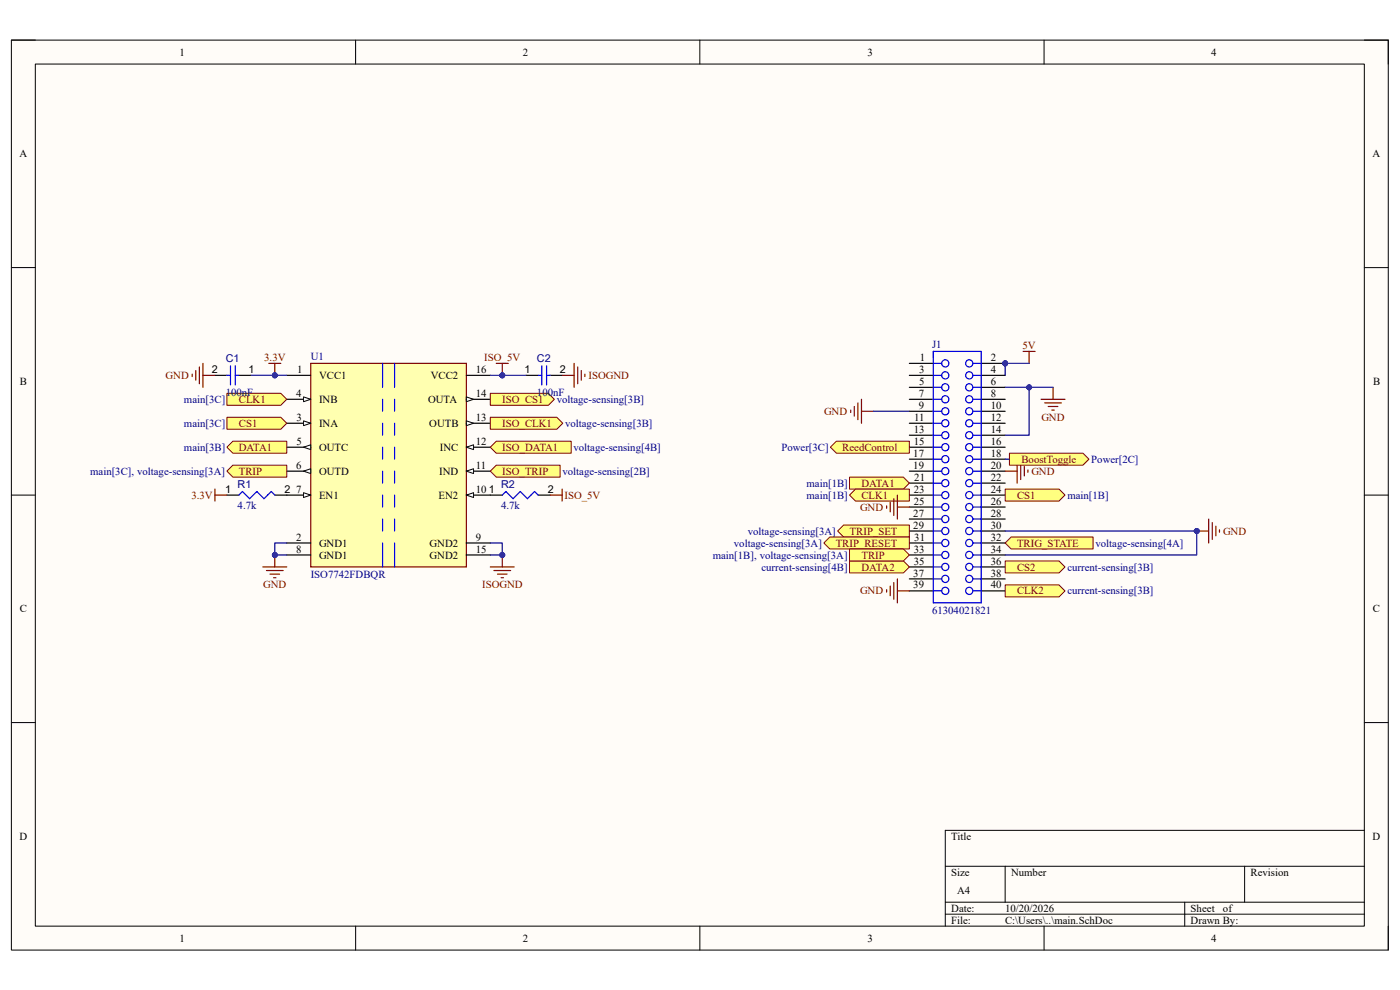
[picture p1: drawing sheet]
<svg xmlns="http://www.w3.org/2000/svg" width="297mm" height="210mm" viewBox="0 0 297 210" stroke-linecap="round" stroke-linejoin="round" font-family="sans-serif">
<path d="M2.4 8.5h292.1v193h-292.1z" fill-rule="evenodd" fill="#fffcf8"/>
<path d="M2.4 8.5h292.1v193h-292.1z" fill="none" stroke="#000" stroke-width=".21"/>
<path d="M7.5 13.6h281.9v182.9h-281.9z" fill-rule="evenodd" fill="#fffcf8"/>
<g fill="none" stroke="#000" stroke-width=".21">
<path d="M2.4 8.5h5.1M7.5 13.6h281.9v182.9h-281.9zM75.4 8.5v5.1M148.5 8.5v5.1M221.5 8.5v5.1M289.4 8.5h5.1v5.1M2.4 56.8h5.1M289.4 56.8h5.1M2.4 105h5.1M289.4 105h5.1M2.4 153.3h5.1M289.4 153.3h5.1"/>
<path d="M289.4 176.1h-88.9v20.4M75.4 196.5v5M148.5 196.5v5M200.5 183.8h88.9M200.5 191.4h88.9M200.5 193.9h88.9M213.2 183.8v7.6M221.5 196.5v5M251.3 191.4v5.1M264 183.8v7.6M294.5 196.5v5"/>
</g>
<circle cx="213.2" cy="77.1" r=".51" fill="#000080"/>
<circle cx="213.2" cy="77.1" r=".51" fill="none" stroke="#000080" stroke-width=".21"/>
<path d="M192.9 79.6h5.1M192.9 77.1h5.1M208.2 79.6h5M208.2 77.1h5" fill="none" stroke="#000" stroke-width=".25"/>
<g fill="none" stroke="#00f" stroke-width=".25">
<path d="M198 79.6h1.8M198 77.1h1.8"/>
<circle cx="200.5" cy="79.6" r=".76"/>
</g>
<circle cx="213.2" cy="77.1" r=".51" fill="#000080"/>
<circle cx="213.2" cy="77.1" r=".51" fill="none" stroke="#000080" stroke-width=".21"/>
<g fill="none" stroke="#00f" stroke-width=".25">
<path d="M198 74.5h10.2v53.4h-10.2zM206.4 79.6h1.8M206.4 77.1h1.8M198 82.2h1.8M198 84.7h1.8M198 87.2h1.8M198 89.8h1.8M198 92.3h1.8M198 94.9h1.8M198 97.4h1.8M198 99.9h1.8M206.4 82.2h1.8"/>
<path d="M206.4 84.7h1.8M206.4 87.2h1.8M206.4 89.8h1.8M206.4 92.3h1.8M206.4 94.9h1.8M206.4 97.4h1.8M206.4 99.9h1.8M198 102.5h1.8M198 105h1.8M198 107.6h1.8M198 110.1h1.8M198 112.6h1.8"/>
<path d="M198 115.2h1.8M198 117.7h1.8M206.4 102.5h1.8M206.4 105h1.8M206.4 107.6h1.8M206.4 110.1h1.8M206.4 112.6h1.8M206.4 115.2h1.8M206.4 117.7h1.8M198 120.3h1.8M198 122.8h1.8M198 125.3h1.8"/>
<path d="M206.4 120.3h1.8M206.4 122.8h1.8M206.4 125.3h1.8"/>
<circle cx="200.5" cy="77.1" r=".76"/>
<circle cx="205.6" cy="79.6" r=".76"/>
<circle cx="205.6" cy="77.1" r=".76"/>
<circle cx="200.5" cy="92.3" r=".76"/>
<circle cx="200.5" cy="89.8" r=".76"/>
<circle cx="200.5" cy="97.4" r=".76"/>
<circle cx="200.5" cy="99.9" r=".76"/>
<circle cx="200.5" cy="82.2" r=".76"/>
<circle cx="200.5" cy="87.2" r=".76"/>
<circle cx="200.5" cy="84.7" r=".76"/>
<circle cx="200.5" cy="94.9" r=".76"/>
<circle cx="205.6" cy="97.4" r=".76"/>
<circle cx="205.6" cy="87.2" r=".76"/>
<circle cx="205.6" cy="94.9" r=".76"/>
<circle cx="205.6" cy="99.9" r=".76"/>
<circle cx="205.6" cy="84.7" r=".76"/>
<circle cx="205.6" cy="92.3" r=".76"/>
<circle cx="205.6" cy="82.2" r=".76"/>
<circle cx="205.6" cy="89.8" r=".76"/>
<circle cx="200.5" cy="105" r=".76"/>
<circle cx="200.5" cy="117.7" r=".76"/>
<circle cx="200.5" cy="112.6" r=".76"/>
<circle cx="200.5" cy="115.2" r=".76"/>
<circle cx="200.5" cy="107.6" r=".76"/>
<circle cx="200.5" cy="110.1" r=".76"/>
<circle cx="200.5" cy="102.5" r=".76"/>
<circle cx="205.6" cy="115.2" r=".76"/>
<circle cx="205.6" cy="102.5" r=".76"/>
<circle cx="205.6" cy="105" r=".76"/>
<circle cx="205.6" cy="107.6" r=".76"/>
<circle cx="205.6" cy="110.1" r=".76"/>
<circle cx="205.6" cy="112.6" r=".76"/>
<circle cx="205.6" cy="117.7" r=".76"/>
<circle cx="200.5" cy="122.8" r=".76"/>
<circle cx="200.5" cy="120.3" r=".76"/>
<circle cx="200.5" cy="125.3" r=".76"/>
<circle cx="205.6" cy="125.3" r=".76"/>
<circle cx="205.6" cy="120.3" r=".76"/>
<circle cx="205.6" cy="122.8" r=".76"/>
</g>
<g fill="none" stroke="#000" stroke-width=".25">
<path d="M192.9 82.2h5.1M192.9 84.7h5.1M192.9 87.2h5.1M192.9 89.8h5.1M192.9 92.3h5.1M192.9 94.9h5.1M192.9 97.4h5.1M192.9 99.9h5.1M208.2 82.2h5M208.2 84.7h5M208.2 87.2h5M208.2 89.8h5"/>
<path d="M208.2 92.3h5M208.2 94.9h5M208.2 97.4h5M208.2 99.9h5M192.9 102.5h5.1M192.9 105h5.1M192.9 107.6h5.1M192.9 110.1h5.1M192.9 112.6h5.1M192.9 115.2h5.1M192.9 117.7h5.1M208.2 102.5h5"/>
<path d="M208.2 105h5M208.2 107.6h5M208.2 110.1h5M208.2 112.6h5M208.2 115.2h5M208.2 117.7h5M192.9 120.3h5.1M192.9 122.8h5.1M192.9 125.3h5.1M208.2 120.3h5M208.2 122.8h5M208.2 125.3h5"/>
</g>
<path d="M65.9 77.1h33v43.2h-33z" fill-rule="evenodd" fill="#ffffb0"/>
<path d="M65.9 77.1h33v43.2h-33z" fill="none" stroke="#800000" stroke-width=".25"/>
<g fill="none" stroke="#00f" stroke-width=".25">
<path d="M81.2 77.1v5.1M83.7 77.1v5.1M81.2 84.7v2.5M81.2 89.8v2.5M81.2 94.9v2.5M81.2 99.9v2.6M83.7 84.7v2.5M83.7 89.8v2.5M83.7 94.9v2.5M83.7 99.9v2.6M81.2 105v2.6M81.2 110.1v2.5"/>
<path d="M81.2 115.2v5.1M83.7 105v2.6M83.7 110.1v2.5M83.7 115.2v5.1"/>
</g>
<path d="M60.8 79.6h5.1M98.9 79.6h5.1M60.8 105h5.1" fill="none" stroke="#000" stroke-width=".25"/>
<path d="M64.4 104.5l1.5 .5-1.5 .5z" fill="#f8fcff"/>
<path d="M64.4 104.5l1.5 .5-1.5 .5z" fill="none" stroke="#000" stroke-width=".21"/>
<path d="M98.9 105h5.1" fill="none" stroke="#000" stroke-width=".25"/>
<path d="M98.9 105l1.6-.5v1z" fill="#f8fcff"/>
<path d="M98.9 105l1.6-.5v1z" fill="none" stroke="#000" stroke-width=".21"/>
<path d="M60.8 84.7h5.1" fill="none" stroke="#000" stroke-width=".25"/>
<path d="M64.4 84.2l1.5 .5-1.5 .5z" fill="#f8fcff"/>
<path d="M64.4 84.2l1.5 .5-1.5 .5z" fill="none" stroke="#000" stroke-width=".21"/>
<path d="M60.8 89.8h5.1" fill="none" stroke="#000" stroke-width=".25"/>
<path d="M64.4 89.3l1.5 .5-1.5 .5z" fill="#f8fcff"/>
<path d="M64.4 89.3l1.5 .5-1.5 .5z" fill="none" stroke="#000" stroke-width=".21"/>
<path d="M98.9 94.9h5.1" fill="none" stroke="#000" stroke-width=".25"/>
<path d="M98.9 94.9l1.6-.5v1z" fill="#f8fcff"/>
<path d="M98.9 94.9l1.6-.5v1z" fill="none" stroke="#000" stroke-width=".21"/>
<path d="M98.9 99.9h5.1" fill="none" stroke="#000" stroke-width=".25"/>
<path d="M98.9 99.9l1.6-.5v1.1z" fill="#f8fcff"/>
<path d="M98.9 99.9l1.6-.5v1.1z" fill="none" stroke="#000" stroke-width=".21"/>
<path d="M98.9 84.7h5.1" fill="none" stroke="#000" stroke-width=".25"/>
<path d="M98.9 84.2l1.6 .5-1.6 .5z" fill="#f8fcff"/>
<path d="M98.9 84.2l1.6 .5-1.6 .5z" fill="none" stroke="#000" stroke-width=".21"/>
<path d="M98.9 89.8h5.1" fill="none" stroke="#000" stroke-width=".25"/>
<path d="M98.9 89.3l1.6 .5-1.6 .5z" fill="#f8fcff"/>
<path d="M98.9 89.3l1.6 .5-1.6 .5z" fill="none" stroke="#000" stroke-width=".21"/>
<path d="M60.8 94.9h5.1" fill="none" stroke="#000" stroke-width=".25"/>
<path d="M64.4 94.9l1.5-.5v1z" fill="#f8fcff"/>
<path d="M64.4 94.9l1.5-.5v1z" fill="none" stroke="#000" stroke-width=".21"/>
<path d="M60.8 99.9h5.1" fill="none" stroke="#000" stroke-width=".25"/>
<path d="M64.4 99.9l1.5-.5v1.1z" fill="#f8fcff"/>
<path d="M64.4 99.9l1.5-.5v1.1z" fill="none" stroke="#000" stroke-width=".21"/>
<path d="M60.8 115.2h5.1M60.8 117.7h5.1M98.9 115.2h5.1M98.9 117.7h5.1" fill="none" stroke="#000" stroke-width=".25"/>
<path d="M104 83.4h12.3l1.3 1.3-1.3 1.3h-12.3z" fill-rule="evenodd" fill="#ffff80"/>
<path d="M104 83.4h12.3l1.3 1.3-1.3 1.3h-12.3z" fill="none" stroke="#800000" stroke-width=".21"/>
<path d="M104 88.5h14.1l1.3 1.3-1.3 1.3h-14.1z" fill-rule="evenodd" fill="#ffff80"/>
<path d="M104 88.5h14.1l1.3 1.3-1.3 1.3h-14.1z" fill="none" stroke="#800000" stroke-width=".21"/>
<path d="M104 94.9l1.3-1.3h15.9v2.5h-15.9z" fill-rule="evenodd" fill="#ffff80"/>
<path d="M104 94.9l1.3-1.3h15.9v2.5h-15.9z" fill="none" stroke="#800000" stroke-width=".21"/>
<path d="M105.3 98.7h13.5v2.5h-13.5l-1.3-1.3z" fill-rule="evenodd" fill="#ffff80"/>
<path d="M105.3 98.7h13.5v2.5h-13.5l-1.3-1.3z" fill="none" stroke="#800000" stroke-width=".21"/>
<path d="M48.1 88.5h11.5l1.2 1.3-1.2 1.3h-11.5z" fill-rule="evenodd" fill="#ffff80"/>
<path d="M48.1 88.5h11.5l1.2 1.3-1.2 1.3h-11.5z" fill="none" stroke="#800000" stroke-width=".21"/>
<path d="M48.1 83.4h11.5l1.2 1.3-1.2 1.3h-11.5z" fill-rule="evenodd" fill="#ffff80"/>
<path d="M48.1 83.4h11.5l1.2 1.3-1.2 1.3h-11.5z" fill="none" stroke="#800000" stroke-width=".21"/>
<path d="M48.1 94.9l1.3-1.3h11.4v2.5h-11.4z" fill-rule="evenodd" fill="#ffff80"/>
<path d="M48.1 94.9l1.3-1.3h11.4v2.5h-11.4z" fill="none" stroke="#800000" stroke-width=".21"/>
<path d="M49.4 98.7h11.4v2.5h-11.4l-1.3-1.3z" fill-rule="evenodd" fill="#ffff80"/>
<path d="M49.4 98.7h11.4v2.5h-11.4l-1.3-1.3z" fill="none" stroke="#800000" stroke-width=".21"/>
<path d="M213.2 103.8h11.5l1.2 1.2-1.2 1.3h-11.5z" fill-rule="evenodd" fill="#ffff80"/>
<path d="M213.2 103.8h11.5l1.2 1.2-1.2 1.3h-11.5z" fill="none" stroke="#800000" stroke-width=".21"/>
<path d="M180.2 101.2h11.5l1.2 1.3-1.2 1.3h-11.5z" fill-rule="evenodd" fill="#ffff80"/>
<path d="M180.2 101.2h11.5l1.2 1.3-1.2 1.3h-11.5z" fill="none" stroke="#800000" stroke-width=".21"/>
<path d="M180.2 105l1.3-1.2h11.4v2.5h-11.4z" fill-rule="evenodd" fill="#ffff80"/>
<path d="M180.2 105l1.3-1.2h11.4v2.5h-11.4z" fill="none" stroke="#800000" stroke-width=".21"/>
<path d="M180.2 119h11.5l1.2 1.3-1.2 1.2h-11.5z" fill-rule="evenodd" fill="#ffff80"/>
<path d="M180.2 119h11.5l1.2 1.3-1.2 1.2h-11.5z" fill="none" stroke="#800000" stroke-width=".21"/>
<path d="M213.2 124.1h11.5l1.2 1.2-1.2 1.3h-11.5z" fill-rule="evenodd" fill="#ffff80"/>
<path d="M213.2 124.1h11.5l1.2 1.2-1.2 1.3h-11.5z" fill="none" stroke="#800000" stroke-width=".21"/>
<path d="M213.2 119h11.5l1.2 1.3-1.2 1.2h-11.5z" fill-rule="evenodd" fill="#ffff80"/>
<path d="M213.2 119h11.5l1.2 1.3-1.2 1.2h-11.5z" fill="none" stroke="#800000" stroke-width=".21"/>
<path d="M57 77.1h2.6M58.3 77.1v2.5M180.5 87v.5M181.2 86.2v2.1M182 85.5v3.5M182.8 84.7v5.1M182.8 87.2h2.5" fill="none" stroke="#800000" stroke-width=".25"/>
<circle cx="58.3" cy="79.6" r=".51" fill="#000080"/>
<circle cx="58.3" cy="79.6" r=".51" fill="none" stroke="#000080" stroke-width=".21"/>
<path d="M58.3 117.7v2.6M55.8 120.3h5M56.5 121h3.6M57.3 121.8h2M58 122.6h.6" fill="none" stroke="#800000" stroke-width=".25"/>
<circle cx="58.3" cy="117.7" r=".51" fill="#000080"/>
<circle cx="58.3" cy="117.7" r=".51" fill="none" stroke="#000080" stroke-width=".21"/>
<path d="M105.3 77.1h2.5M106.6 77.1v2.5" fill="none" stroke="#800000" stroke-width=".25"/>
<circle cx="106.6" cy="79.6" r=".51" fill="#000080"/>
<circle cx="106.6" cy="79.6" r=".51" fill="none" stroke="#000080" stroke-width=".21"/>
<path d="M45.6 79.6h2.5M50.7 79.6h2.5M111.6 79.6h2.6M116.7 79.6h2.6M48.1 105h2.6M58.3 105h2.5M104 105h2.6M114.2 105h2.5" fill="none" stroke="#000" stroke-width=".25"/>
<path d="M48.1 79.6h.8M48.9 77.6v4.1M49.9 79.6h.8M49.9 77.6v4.1M114.2 79.6h.7M114.9 77.6v4.1M116 77.6v4.1M116 79.6h.7M50.7 105l.7-.7 1.6 1.5 1.5-1.5 1.5 1.5 1.5-1.5 .8 .7M106.6 105l.7-.7 1.5 1.5 1.6-1.5 1.5 1.5 1.5-1.5 .8 .7" fill="none" stroke="#00f" stroke-width=".25"/>
<g fill="none" stroke="#800000" stroke-width=".25">
<path d="M40.8 79.4v.5M41.5 78.6v2M42.3 77.8v3.6M43.1 77.1v5.1M43.1 79.6h2.5M213.2 99.9h2.6M215.8 97.4v5.1M216.5 98.2v3.5M217.3 98.9v2.1M218.1 99.7v.5M45.6 105h2.5M45.6 103.8v2.5"/>
<path d="M116.7 105h2.6M119.3 103.8v2.5M253.9 112.6h2.5M256.4 110.1v5.1M257.2 110.9v3.5M257.9 111.6v2.1M258.7 112.4v.5"/>
</g>
<circle cx="253.9" cy="112.7" r=".51" fill="#000080"/>
<circle cx="253.9" cy="112.7" r=".51" fill="none" stroke="#000080" stroke-width=".21"/>
<path d="M188.1 107.3v.5M188.9 106.6v2M189.6 105.8v3.5M190.4 105v5.1M190.4 107.6h2.5M188.1 125.1v.5M188.9 124.3v2.1M189.6 123.6v3.5M190.4 122.8v5.1M190.4 125.3h2.5" fill="none" stroke="#800000" stroke-width=".25"/>
<path d="M179 111.4h13.9v2.5h-13.9l-1.3-1.3z" fill-rule="evenodd" fill="#ffff80"/>
<path d="M179 111.4h13.9v2.5h-13.9l-1.3-1.3z" fill="none" stroke="#800000" stroke-width=".21"/>
<path d="M174.8 115.2l1.2-1.3h16.9v2.6h-16.9z" fill-rule="evenodd" fill="#ffff80"/>
<path d="M174.8 115.2l1.2-1.3h16.9v2.6h-16.9z" fill="none" stroke="#800000" stroke-width=".21"/>
<path d="M214.5 113.9h17.4v2.6h-17.4l-1.3-1.3z" fill-rule="evenodd" fill="#ffff80"/>
<path d="M214.5 113.9h17.4v2.6h-17.4l-1.3-1.3z" fill="none" stroke="#800000" stroke-width=".21"/>
<path d="M217.1 74.5h2.5M218.3 74.5v2.6M220.9 84.7h5M221.6 85.5h3.6M222.4 86.2h2M223.1 87h.6M223.4 82.2v2.5" fill="none" stroke="#800000" stroke-width=".25"/>
<path d="M180.2 116.5h11.5l1.2 1.2-1.2 1.3h-11.5z" fill-rule="evenodd" fill="#ffff80"/>
<path d="M180.2 116.5h11.5l1.2 1.2-1.2 1.3h-11.5z" fill="none" stroke="#800000" stroke-width=".21"/>
<path d="M106.6 117.7v2.6M104 120.3h5.1M104.8 121h3.5M105.5 121.8h2.1M106.3 122.6h.5" fill="none" stroke="#800000" stroke-width=".25"/>
<circle cx="106.6" cy="117.7" r=".51" fill="#000080"/>
<circle cx="106.6" cy="117.7" r=".51" fill="none" stroke="#000080" stroke-width=".21"/>
<path d="M119.3 79.6h2.5M121.8 77.1v5.1M122.6 77.9v3.5M123.3 78.6v2M124.1 79.4v.5" fill="none" stroke="#800000" stroke-width=".25"/>
<path d="M214.2 96.1h15.6l1.2 1.3-1.2 1.3h-15.6z" fill-rule="evenodd" fill="#ffff80"/>
<path d="M214.2 96.1h15.6l1.2 1.3-1.2 1.3h-15.6z" fill="none" stroke="#800000" stroke-width=".21"/>
<path d="M176.2 94.9l1.2-1.3h15.5v2.5h-15.5z" fill-rule="evenodd" fill="#ffff80"/>
<path d="M176.2 94.9l1.2-1.3h15.5v2.5h-15.5z" fill="none" stroke="#800000" stroke-width=".21"/>
<path d="M185.3 87.2h7.6M58.3 117.7h2.5" fill="none" stroke="#000080" stroke-width=".25"/>
<circle cx="58.3" cy="117.7" r=".51" fill="#000080"/>
<circle cx="58.3" cy="117.7" r=".51" fill="none" stroke="#000080" stroke-width=".21"/>
<path d="M60.8 115.2h-2.5v2.5" fill="none" stroke="#000080" stroke-width=".25"/>
<circle cx="58.3" cy="117.7" r=".51" fill="#000080"/>
<circle cx="58.3" cy="117.7" r=".51" fill="none" stroke="#000080" stroke-width=".21"/>
<path d="M58.3 79.6h2.5" fill="none" stroke="#000080" stroke-width=".25"/>
<circle cx="58.3" cy="79.6" r=".51" fill="#000080"/>
<circle cx="58.3" cy="79.6" r=".51" fill="none" stroke="#000080" stroke-width=".21"/>
<path d="M104 79.6h2.6" fill="none" stroke="#000080" stroke-width=".25"/>
<circle cx="106.6" cy="79.6" r=".51" fill="#000080"/>
<circle cx="106.6" cy="79.6" r=".51" fill="none" stroke="#000080" stroke-width=".21"/>
<path d="M104 115.2h2.6v2.5" fill="none" stroke="#000080" stroke-width=".25"/>
<circle cx="106.6" cy="117.7" r=".51" fill="#000080"/>
<circle cx="106.6" cy="117.7" r=".51" fill="none" stroke="#000080" stroke-width=".21"/>
<path d="M104 117.7h2.6" fill="none" stroke="#000080" stroke-width=".25"/>
<circle cx="106.6" cy="117.7" r=".51" fill="#000080"/>
<circle cx="106.6" cy="117.7" r=".51" fill="none" stroke="#000080" stroke-width=".21"/>
<path d="M213.2 77.1v2.5" fill="none" stroke="#000080" stroke-width=".25"/>
<circle cx="213.2" cy="77.1" r=".51" fill="#000080"/>
<circle cx="213.2" cy="77.1" r=".51" fill="none" stroke="#000080" stroke-width=".21"/>
<path d="M53.2 79.6h5.1" fill="none" stroke="#000080" stroke-width=".25"/>
<circle cx="58.3" cy="79.6" r=".51" fill="#000080"/>
<circle cx="58.3" cy="79.6" r=".51" fill="none" stroke="#000080" stroke-width=".21"/>
<path d="M106.6 79.6h5" fill="none" stroke="#000080" stroke-width=".25"/>
<circle cx="106.6" cy="79.6" r=".51" fill="#000080"/>
<circle cx="106.6" cy="79.6" r=".51" fill="none" stroke="#000080" stroke-width=".21"/>
<path d="M218.3 82.2h5.1" fill="none" stroke="#000080" stroke-width=".25"/>
<circle cx="218.3" cy="82.2" r=".51" fill="#000080"/>
<circle cx="218.3" cy="82.2" r=".51" fill="none" stroke="#000080" stroke-width=".21"/>
<path d="M213.2 77.1h5.1" fill="none" stroke="#000080" stroke-width=".25"/>
<circle cx="213.2" cy="77.1" r=".51" fill="#000080"/>
<circle cx="213.2" cy="77.1" r=".51" fill="none" stroke="#000080" stroke-width=".21"/>
<path d="M213.2 82.2h5.1v10.1h-5.1" fill="none" stroke="#000080" stroke-width=".25"/>
<circle cx="218.3" cy="82.2" r=".51" fill="#000080"/>
<circle cx="218.3" cy="82.2" r=".51" fill="none" stroke="#000080" stroke-width=".21"/>
<path d="M253.9 112.6v5.1h-40.7" fill="none" stroke="#000080" stroke-width=".25"/>
<circle cx="253.9" cy="112.7" r=".51" fill="#000080"/>
<circle cx="253.9" cy="112.7" r=".51" fill="none" stroke="#000080" stroke-width=".21"/>
<path d="M213.2 112.6h40.7" fill="none" stroke="#000080" stroke-width=".25"/>
<circle cx="253.9" cy="112.7" r=".51" fill="#000080"/>
<circle cx="253.9" cy="112.7" r=".51" fill="none" stroke="#000080" stroke-width=".21"/>
<path d="M213.2 97.4h1" fill="none" stroke="#000080" stroke-width=".25"/>
<g font-size="2.3">
<text x="38.1" y="11.8">1</text>
<text x="110.9" y="11.8">2</text>
<text x="184" y="11.8">3</text>
<text x="256.9" y="11.8">4</text>
<text x="4.1" y="33.4">A</text>
<text x="291.2" y="33.4">A</text>
<text x="195.1" y="76.6">1</text>
<text x="210.2" y="76.6">2</text>
<text x="4.2" y="81.7">B</text>
<text x="45" y="79.2">2</text>
<text x="52.7" y="79.2">1</text>
<text x="63" y="79.1">1</text>
<text x="67.7" y="80.4">VCC1</text>
<text x="91.4" y="80.4">VCC2</text>
<text x="101" y="79.1">16</text>
<text x="111.3" y="79.2">1</text>
<text x="118.7" y="79.2">2</text>
<text x="195" y="81.7">5</text>
<text x="195" y="79.1">3</text>
<text x="210.2" y="79.1">4</text>
<text x="210.2" y="81.7">6</text>
<text x="291.3" y="81.7">B</text>
<text x="62.8" y="84.2">4</text>
<text x="62.9" y="89.3">3</text>
<text x="67.7" y="85.5">INB</text>
<text x="90.8" y="85.5">OUTA</text>
<text x="101" y="84.2">14</text>
<text x="101" y="89.3">13</text>
<text x="194" y="89.3">11</text>
<text x="194.9" y="84.2">7</text>
<text x="194.9" y="86.7">9</text>
<text x="210.2" y="84.2">8</text>
<text x="210.2" y="86.7">10</text>
<text x="210.2" y="89.3">12</text>
<text x="62.9" y="94.4">5</text>
<text x="67.7" y="90.6">INA</text>
<text x="67.7" y="95.6">OUTC</text>
<text x="91.1" y="90.6">OUTB</text>
<text x="93.3" y="95.6">INC</text>
<text x="101" y="94.4">12</text>
<text x="193.8" y="91.8">13</text>
<text x="193.8" y="94.4">15</text>
<text x="210.2" y="91.8">14</text>
<text x="210.2" y="94.4">16</text>
<text x="62.8" y="99.4">6</text>
<text x="67.7" y="100.7">OUTD</text>
<text x="93.2" y="100.7">IND</text>
<text x="101" y="99.4">11</text>
<text x="193.8" y="96.9">17</text>
<text x="193.8" y="99.4">19</text>
<text x="194" y="102">21</text>
<text x="210.2" y="96.9">18</text>
<text x="210.2" y="99.4">20</text>
<text x="210.2" y="102">22</text>
<text x="47.8" y="104.6">1</text>
<text x="60.3" y="104.6">2</text>
<text x="62.8" y="104.5">7</text>
<text x="67.7" y="105.8">EN1</text>
<text x="93" y="105.8">EN2</text>
<text x="101" y="104.5">10</text>
<text x="103.7" y="104.6">1</text>
<text x="116.2" y="104.6">2</text>
<text x="193.8" y="104.5">23</text>
<text x="193.8" y="107.1">25</text>
<text x="210.2" y="104.5">24</text>
<text x="210.2" y="107.1">26</text>
<text x="193.8" y="109.6">27</text>
<text x="193.8" y="112.1">29</text>
<text x="210.2" y="109.6">28</text>
<text x="210.2" y="112.1">30</text>
<text x="62.8" y="114.7">2</text>
<text x="62.9" y="117.2">8</text>
<text x="67.7" y="116">GND1</text>
<text x="67.7" y="118.5">GND1</text>
<text x="91.1" y="116">GND2</text>
<text x="91.1" y="118.5">GND2</text>
<text x="101" y="114.7">9</text>
<text x="101" y="117.2">15</text>
<text x="193.8" y="117.2">33</text>
<text x="193.8" y="119.8">35</text>
<text x="194" y="114.7">31</text>
<text x="210.2" y="114.7">32</text>
<text x="210.2" y="117.2">34</text>
<text x="210.2" y="119.8">36</text>
<text x="193.8" y="122.3">37</text>
<text x="193.8" y="124.8">39</text>
<text x="210.2" y="122.3">38</text>
<text x="210.2" y="124.8">40</text>
<text x="4.2" y="129.9">C</text>
<text x="291.3" y="129.9">C</text>
<text x="4.1" y="178.2">D</text>
<text x="201.8" y="178.2">Title</text>
<text x="291.2" y="178.2">D</text>
<text x="201.8" y="185.8">Size</text>
<text x="214.5" y="185.8">Number</text>
<text x="265.3" y="185.8">Revision</text>
<text x="203.1" y="189.6">A4</text>
<text x="201.8" y="193.4">Date:</text>
<text x="201.8" y="196">File:</text>
<text x="213.2" y="196">C:\Users\..\main.SchDoc</text>
<text x="213.2" y="193.4">10/20/2026</text>
<text x="252.6" y="196">Drawn By:</text>
<text x="252.6" y="193.4">Sheet</text>
<text x="259.5" y="193.4">of</text>
<text x="38.1" y="199.8">1</text>
<text x="110.9" y="199.8">2</text>
<text x="184" y="199.8">3</text>
<text x="256.9" y="199.8">4</text>
</g>
<g font-size="2.3" fill="#000080">
<text x="47.9" y="76.9">C1</text>
<text x="65.9" y="76.3">U1</text>
<text x="113.9" y="76.9">C2</text>
<text x="197.7" y="73.8">J1</text>
<text x="47.9" y="83.9">100nF</text>
<text x="113.9" y="83.9">100nF</text>
<text x="39" y="85.5">main[3C]</text>
<text x="118.1" y="85.5">voltage-sensing[3B]</text>
<text x="39" y="90.6">main[3C]</text>
<text x="39" y="95.6">main[3B]</text>
<text x="119.9" y="90.6">voltage-sensing[3B]</text>
<text x="121.7" y="95.6">voltage-sensing[4B]</text>
<text x="165.8" y="95.6">Power[3C]</text>
<text x="19.1" y="100.7">main[3C], voltage-sensing[3A]</text>
<text x="119.3" y="100.7">voltage-sensing[2B]</text>
<text x="231.5" y="98.2">Power[2C]</text>
<text x="50.4" y="103.5">R1</text>
<text x="106.3" y="103.5">R2</text>
<text x="171.1" y="103.3">main[1B]</text>
<text x="171.1" y="105.8">main[1B]</text>
<text x="226.4" y="105.8">main[1B]</text>
<text x="50.4" y="108.1">4.7k</text>
<text x="106.3" y="108.1">4.7k</text>
<text x="158.7" y="113.4">voltage-sensing[3A]</text>
<text x="151.2" y="118.5">main[1B], voltage-sensing[3A]</text>
<text x="155.7" y="116">voltage-sensing[3A]</text>
<text x="232.4" y="116">voltage-sensing[4A]</text>
<text x="65.9" y="122.6">ISO7742FDBQR</text>
<text x="161.5" y="121">current-sensing[4B]</text>
<text x="226.4" y="121">current-sensing[3B]</text>
<text x="197.7" y="130.2">61304021821</text>
<text x="226.4" y="126.1">current-sensing[3B]</text>
</g>
<g font-size="2.3" fill="#800000">
<text x="56" y="76.6">3.3V</text>
<text x="102.7" y="76.6">ISO_5V</text>
<text x="216.9" y="74">5V</text>
<text x="35.1" y="80.4">GND</text>
<text x="124.8" y="80.4">ISOGND</text>
<text x="50.7" y="85.5">CLK1</text>
<text x="106.6" y="85.5">ISO_CS1</text>
<text x="174.8" y="88">GND</text>
<text x="220.9" y="89.3">GND</text>
<text x="50.7" y="90.6">CS1</text>
<text x="50.7" y="95.6">DATA1</text>
<text x="106.6" y="90.6">ISO_CLK1</text>
<text x="106.6" y="95.6">ISO_DATA1</text>
<text x="178.7" y="95.6">ReedControl</text>
<text x="50.7" y="100.7">TRIP</text>
<text x="106.6" y="100.7">ISO_TRIP</text>
<text x="216.7" y="98.2">BoostToggle</text>
<text x="218.8" y="100.7">GND</text>
<text x="40.6" y="105.8">3.3V</text>
<text x="119.8" y="105.8">ISO_5V</text>
<text x="182.8" y="103.3">DATA1</text>
<text x="182.8" y="105.8">CLK1</text>
<text x="215.8" y="105.8">CS1</text>
<text x="180.3" y="113.4">TRIP_SET</text>
<text x="182.5" y="108.3">GND</text>
<text x="259.5" y="113.4">GND</text>
<text x="177.3" y="116">TRIP_RESET</text>
<text x="182.8" y="118.5">TRIP</text>
<text x="215.8" y="116">TRIG_STATE</text>
<text x="55.8" y="124.8">GND</text>
<text x="102.3" y="124.8">ISOGND</text>
<text x="182.8" y="121">DATA2</text>
<text x="215.8" y="121">CS2</text>
<text x="182.5" y="126.1">GND</text>
<text x="215.8" y="126.1">CLK2</text>
</g>
</svg>
